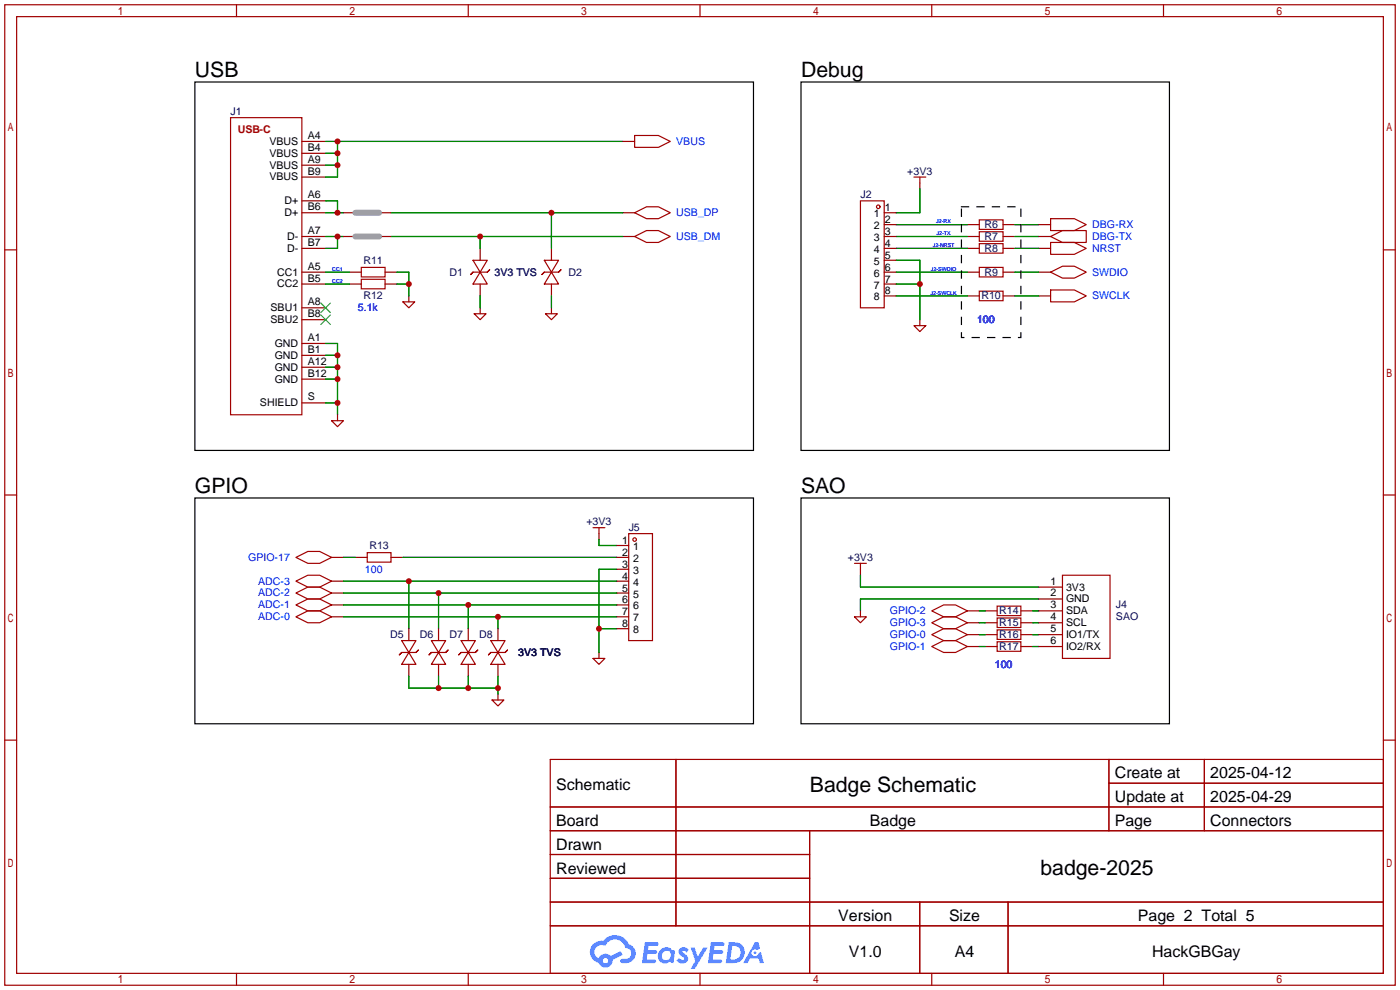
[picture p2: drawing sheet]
<svg xmlns="http://www.w3.org/2000/svg" width="299mm" height="212mm" viewBox="0 0 299 212" stroke-linecap="round" stroke-linejoin="round" font-family="sans-serif">
<g fill="none" stroke="#a10000" stroke-width=".25">
<path d="M1 1h297.2v209.6h-297.2zM3.6 3.6h292.1v204.4h-292.1zM50.5 1v2.6M100.1 1v2.6M149.6 1v2.6M199.1 1v2.6M248.7 1v2.6M1 53.4h2.6M295.7 53.4h2.5M1 105.8h2.6M295.7 105.8h2.5M1 158.2h2.6"/>
<path d="M295.7 158.2h2.5M117.6 162.3h178.1v45.7h-178.1zM117.6 172.5h178.1M117.6 177.5h178.1M144.5 162.3v35.6M173 177.5v30.5M237 162.3v15.2M237 167.4h58.7M257.4 162.3v15.2M117.6 182.6h55.4M117.6 192.8h178.1M117.6 187.7h55.4"/>
<path d="M117.6 197.9h178.1M196.6 192.8v15.2M215.4 192.8v15.2M50.5 208v2.6M100.1 208v2.6M149.6 208v2.6M199.1 208v2.6M248.7 208v2.6"/>
</g>
<g fill="#5487ff">
<path d="M145.3 202.7a1.3 1.3 0 0 1 1.9 .3l-.4 .6a.54 .54 0 0 0-.9-.2l.1 .2a1.34 1.34 0 0 1 .9 1.8 1.47 1.47 0 0 1-2.3-.1l.5-.6 .8 .5a.31 .31 0 0 0 .4-.3 .31 .31 0 0 0-.3-.4 1.12 1.12 0 0 1-.7-1.8z"/>
<path d="M147.6 202.5h.9l.6 2 1.2-2h.9l-2.7 4.6h-.9l1-1.7z"/>
<path d="M137.8 201.4h1.7a1.31 1.31 0 0 1 1.2 .2 .4 .4 0 0 1-.3 .5l-1.8 .1-.1 .9h1.6a.4 .4 0 0 1 .4 .4 .4 .4 0 0 1-.5 .4h-1.6l-.2 1.2h1.4a.46 .46 0 0 1 .5 0 .46 .46 0 0 1 .1 .5l-.4 .2h-2.6z"/>
<path d="M151.9 201.4h1.7a1.32 1.32 0 0 1 1.2 .2 .39 .39 0 0 1-.3 .5l-1.8 .1-.1 .9h1.6a.4 .4 0 0 1 .4 .4 .4 .4 0 0 1-.4 .4h-1.7l-.2 1.2h1.4a.46 .46 0 0 1 .5 0 .46 .46 0 0 1 .1 .5l-.4 .2h-2.6z"/>
<path d="M161.3 201.4h.8l.3 1.3-.6 .4a.75 .75 0 0 0-1.1 .3 .75 .75 0 0 0 .5 1 .75 .75 0 0 0 .9-.7l.5-.2 .6 2.3h-.8l-.3-.9h-1.8l-.5 .9h-1z"/>
<path d="M155.7 201.4l-.6 4.4h1.5a2.27 2.27 0 0 0 2.6-2.2 2.27 2.27 0 0 0-2.7-2.2zM156.5 202.1a1.5 1.5 0 0 1 1.8 1.6 1.5 1.5 0 0 1-1.9 1.4h-.3z"/>
<path d="M141.2 203a1.6 1.6 0 0 0-.3 2.3 1.6 1.6 0 0 0 2.3 .2l.7 .3 .3-2.4-.1-.3-.5-.1a1.58 1.58 0 0 0-2.4 0zM141.8 203.5a.98 .98 0 0 1 1.6 .4 .98 .98 0 0 1-1.1 1.3 .94 .94 0 0 1-.9-.7 .94 .94 0 0 1 .4-1z"/>
<path d="M126.8 201.8a2.37 2.37 0 0 0 1.1 4 1.54 1.54 0 0 0 1.8 1 1.54 1.54 0 0 0 1.2-1.6l2.2-1.1-.5-.8-2 1a1.57 1.57 0 0 0-2.7 .5 1.5 1.5 0 0 1-.7-2.1 1.5 1.5 0 0 1 2.2-.5 2.23 2.23 0 0 1 2.3-1.4 2.23 2.23 0 0 1 2 1.8 1.16 1.16 0 0 1 1.2 1.1 1.16 1.16 0 0 1-1.1 1.2h-.7a.47 .47 0 0 0-.5 .4 .47 .47 0 0 0 .4 .5 2.17 2.17 0 0 0 2.5-.9 2.17 2.17 0 0 0-.3-2.7l-.8-.4a3.2 3.2 0 0 0-5.5-.7l-1.1 .1zM128.8 205.3a.6 .6 0 0 1 1.2 0 .6 .6 0 0 1-1.2 0z"/>
<circle cx="161.4" cy="203.6" r=".28"/>
</g>
<g fill="none" stroke="#870000" stroke-width=".25">
<path d="M64.5 30.2h5.1M64.5 32.8h5.1M64.5 35.3h5.1M64.5 37.8h5.1M133.1 30.2h2.5M196.6 39.1v1.3M64.5 42.9h5.1M64.5 45.5h5.1M64.5 50.5h5.1M64.5 53.1h5.1M64.5 58.2h5.1M73.4 45.5h2.5"/>
<path d="M73.4 50.5h2.5M74.7 58.2h2.5M81 45.5h2.6M81 50.5h2.6M82.3 58.2h2.5M102.6 53.1v2.5M117.9 53.1v2.5M133.1 45.5h2.5M133.1 50.5h2.5M189 45.5h2.5M189 50.5h2.5M189 53.1h2.5"/>
<path d="M189 58.2h2.5M189 48h2.5M189 55.6h2.5M206.8 50.5h2.5M206.8 53.1h2.5M206.8 58.2h2.5M206.8 48h2.5M214.4 50.5h2.5M214.4 53.1h2.5M214.4 58.2h2.5M214.4 48h2.5M222 50.5h2.5"/>
<path d="M222 53.1h2.5M222 58.2h2.5M222 48h2.5M64.5 60.7h5.1M64.5 65.8h5.1M64.5 68.3h5.1M64.5 73.4h5.1M64.5 75.9h5.1M64.5 78.5h5.1M74.7 60.7h2.5M82.3 60.7h2.5M87.4 63.2v1.3"/>
<path d="M102.6 60.7v2.5M102.6 65.8v1.3M117.9 60.7v2.5M117.9 65.8v1.3M189 60.7h2.5M189 63.2h2.5M196.6 68.3v1.3M206.8 63.2h2.5M214.4 63.2h2.5M222 63.2h2.5M64.5 81h5.1M64.5 86.1h5.1"/>
<path d="M72.1 88.6v1.3M70.9 119.1h2.5M75.9 119.1h2.6M83.6 119.1h2.5M128 114v1.3M131.8 119.1h2.6M131.8 116.6h2.6M70.9 131.8h2.5M70.9 129.3h2.5M70.9 126.7h2.5M70.9 124.2h2.5M87.4 134.4v2.5"/>
<path d="M93.7 134.4v2.5M100.1 134.4v2.5M106.4 134.4v2.5M128 139.4v1.3M131.8 131.8h2.6M131.8 129.3h2.6M131.8 126.7h2.6M131.8 124.2h2.6M131.8 121.7h2.6M131.8 134.4h2.6M183.9 121.7v1.2M183.9 130.6v1.2"/>
<path d="M206.8 135.6h2.5M206.8 138.2h2.5M206.8 130.6h2.5M206.8 133.1h2.5M210.6 135.6h2.5M210.6 138.2h2.5M210.6 130.6h2.5M210.6 133.1h2.5M218.2 135.6h2.5M218.2 138.2h2.5M218.2 130.6h2.5M218.2 133.1h2.5"/>
<path d="M222 135.6h5.1M222 138.2h5.1M222 130.6h5.1M222 133.1h5.1M222 125.5h5.1M222 128h5.1M87.4 142v2.5M93.7 142v2.5M100.1 142v2.5M106.4 142v2.5M106.4 148.3v1.3"/>
</g>
<path d="M68.6 64.8l2 2M68.6 67.3l2 2M70.6 64.8l-2 2M70.6 67.3l-2 2" fill="none" stroke="#3c3" stroke-width=".25"/>
<g fill="none" stroke="#a10000" stroke-width=".25">
<path d="M49.3 25.1h15.2v63.5h-15.2zM135.6 29h5.1l2.6 1.2-2.6 1.3h-5.1zM195.3 37.8h2.6M196.6 37.8v1.3M77.2 57.2h5.1v2h-5.1zM77.2 59.7h5.1v2h-5.1zM101.1 58.2l-.5 .5 .5-.5M101.1 55.6h3l-1.5 2.6zM101.1 58.2h3M102.6 58.2l1.5 2.5h-3zM104.1 58.2l.5-.5-.5 .5M116.3 58.2l-.5 .5 .5-.5"/>
<path d="M116.3 55.6h3.1l-1.5 2.6zM116.3 58.2h3.1M117.9 58.2l1.5 2.5h-3.1zM119.4 58.2l.5-.5-.5 .5M135.6 45.5l2.6-1.3h2.5l2.6 1.3-2.6 1.2h-2.5zM135.6 50.5l2.6-1.2h2.5l2.6 1.2-2.6 1.3h-2.5zM183.9 42.9h5.1v22.9h-5.1zM209.3 47h5.1v2h-5.1zM209.3 49.5h5.1v2.1h-5.1zM209.3 52.1h5.1v2h-5.1zM209.3 57.2h5.1v2h-5.1zM224.5 58.2l2.6-1.3h2.5l2.6 1.3-2.6 1.2h-2.5z"/>
<path d="M224.5 51.8h5.1l2.6 1.3-2.6 1.3h-5.1zM224.5 50.5l2.6-1.2h5.1v2.5h-5.1zM224.5 46.7h5.1l2.6 1.3-2.6 1.3h-5.1zM86.1 64.5h2.5l-1.2 1.3zM101.3 67.1h2.6l-1.3 1.2zM116.6 67.1h2.5l-1.2 1.2zM195.3 69.6h2.6l-1.3 1.3zM209.3 62.2h5.1v2.1h-5.1zM224.5 62h5.1l2.6 1.2-2.6 1.3h-5.1zM70.9 89.9h2.5l-1.3 1.3zM63.2 119.1l2.6-1.2h2.5l2.6 1.2-2.6 1.3h-2.5zM78.5 118.1h5.1v2h-5.1z"/>
<path d="M126.7 112.8h2.6M128 112.8v1.2M134.4 114h5v22.9h-5zM63.2 131.8l2.6-1.2h2.5l2.6 1.2-2.6 1.3h-2.5zM63.2 129.3l2.6-1.3h2.5l2.6 1.3-2.6 1.3h-2.5zM63.2 126.7l2.6-1.2h2.5l2.6 1.2-2.6 1.3h-2.5zM63.2 124.2l2.6-1.3h2.5l2.6 1.3-2.6 1.3h-2.5zM85.9 139.4l-.6 .6 .6-.6M85.9 136.9h3l-1.5 2.5zM85.9 139.4h3M87.4 139.4l1.5 2.6h-3zM88.9 139.4l.5-.5-.5 .5"/>
<path d="M92.2 139.4l-.5 .6 .5-.6M92.2 136.9h3l-1.5 2.5zM92.2 139.4h3M93.7 139.4l1.5 2.6h-3zM95.2 139.4l.6-.5-.6 .5M98.6 139.4l-.6 .6 .6-.6M98.6 136.9h3l-1.5 2.5zM98.6 139.4h3M100.1 139.4l1.5 2.6h-3zM101.6 139.4l.5-.5-.5 .5M104.9 139.4l-.5 .6 .5-.6M104.9 136.9h3l-1.5 2.5z"/>
<path d="M104.9 139.4h3M106.4 139.4l1.5 2.6h-3zM107.9 139.4l.6-.5-.6 .5M182.6 131.8h2.6l-1.3 1.3zM182.6 120.4h2.6M183.9 120.4v1.3M199.1 135.6l2.6-1.2h2.5l2.6 1.2-2.6 1.3h-2.5zM199.1 138.2l2.6-1.3h2.5l2.6 1.3-2.6 1.2h-2.5zM199.1 130.6l2.6-1.3h2.5l2.6 1.3-2.6 1.2h-2.5zM199.1 133.1l2.6-1.3h2.5l2.6 1.3-2.6 1.3h-2.5zM213.1 129.5h5.1v2.1h-5.1zM213.1 132.1h5.1v2h-5.1z"/>
<path d="M213.1 134.6h5.1v2.1h-5.1zM213.1 137.2h5.1v2h-5.1zM227.1 122.9h10.1v17.8h-10.1zM105.2 149.6h2.5l-1.3 1.3zM126.7 140.7h2.6l-1.3 1.3z"/>
<circle cx="187.7" cy="44.2" r=".38"/>
<circle cx="135.6" cy="115.3" r=".38"/>
</g>
<g fill="none" stroke="#008700" stroke-width=".25">
<path d="M69.6 30.2h63.5M69.6 32.8h2.5M69.6 35.3h2.5M72.1 30.2v7.6h-2.5M69.6 42.9h2.5v2.6M69.6 58.2h5.1M69.6 45.5h3.8M69.6 50.5h3.8M72.1 50.5v2.6h-2.5M83.6 45.5h49.5M83.6 50.5h49.5M84.8 58.2h2.6v5"/>
<path d="M102.6 50.5v2.6M117.9 45.5v7.6M191.5 58.2h15.3M191.5 55.6h5.1v12.7M191.5 48h15.3M191.5 50.5h15.3M191.5 53.1h15.3M196.6 40.4v5.1h-5.1M216.9 58.2h5.1M216.9 48h5.1M216.9 50.5h5.1M216.9 53.1h5.1"/>
<path d="M69.6 73.4h2.5v15.2M69.6 78.5h2.5M69.6 75.9h2.5M69.6 60.7h5.1M84.8 60.7h2.6M102.6 63.2v2.6M117.9 63.2v2.6M191.5 60.7h5.1M191.5 63.2h15.3M216.9 63.2h5.1M69.6 86.1h2.5M69.6 81h2.5"/>
<path d="M73.4 119.1h2.5M86.1 119.1h45.7M128 115.3v1.3h3.8M73.4 124.2h58.4M73.4 126.7h58.4M73.4 129.3h58.4M73.4 131.8h58.4M87.4 124.2v10.2M93.7 126.7v7.7M100.1 129.3v5.1M106.4 131.8v2.6M128 134.4h3.8"/>
<path d="M131.8 121.7h-3.8v17.7M183.9 122.9v2.6h38.1M209.3 130.6h1.3M209.3 133.1h1.3M209.3 135.6h1.3M209.3 138.2h1.3M220.7 130.6h1.3M220.7 133.1h1.3M220.7 135.6h1.3M220.7 138.2h1.3M222 128h-38.1v2.6M87.4 144.5v2.6h19"/>
<path d="M93.7 144.5v2.6M100.1 144.5v2.6M106.4 144.5v3.8"/>
</g>
<path d="M205.5 44.2h12.7v27.9h-12.7z" fill="none" stroke="#000" stroke-width=".25" stroke-dasharray="1.5 1.8"/>
<path d="M41.7 17.5h119.3v78.8h-119.3zM171.2 17.5h78.7v78.8h-78.7zM41.7 106.4h119.3v48.3h-119.3zM171.2 106.4h78.7v48.3h-78.7z" fill="none" stroke="#000" stroke-width=".25"/>
<path d="M75.9 45.5h5.1M75.9 50.5h5.1" fill="none" stroke="#999" stroke-width="1.3"/>
<g fill="#c00">
<circle cx="72.1" cy="30.2" r=".63"/>
<circle cx="72.1" cy="32.8" r=".63"/>
<circle cx="72.1" cy="35.3" r=".63"/>
<circle cx="72.1" cy="86.1" r=".63"/>
<circle cx="72.1" cy="81" r=".63"/>
<circle cx="72.1" cy="78.5" r=".63"/>
<circle cx="72.1" cy="75.9" r=".63"/>
<circle cx="87.4" cy="60.7" r=".63"/>
<circle cx="87.4" cy="124.2" r=".63"/>
<circle cx="93.7" cy="126.7" r=".63"/>
<circle cx="100.1" cy="129.3" r=".63"/>
<circle cx="106.4" cy="131.8" r=".63"/>
<circle cx="196.6" cy="60.7" r=".63"/>
<circle cx="128" cy="134.4" r=".63"/>
<circle cx="106.4" cy="147.1" r=".63"/>
<circle cx="100.1" cy="147.1" r=".63"/>
<circle cx="93.7" cy="147.1" r=".63"/>
<circle cx="102.6" cy="50.5" r=".63"/>
<circle cx="72.1" cy="50.5" r=".63"/>
<circle cx="117.9" cy="45.5" r=".63"/>
<circle cx="72.1" cy="45.5" r=".63"/>
</g>
<g font-size="4.5">
<text x="41.7" y="16.4">USB</text>
<text x="171.2" y="16.4">Debug</text>
<text x="41.7" y="105.3">GPIO</text>
<text x="171.2" y="105.3">SAO</text>
<text x="173.1" y="169.2">Badge Schematic</text>
<text x="222.4" y="187">badge-2025</text>
</g>
<g font-size="3.4">
<text x="238.3" y="166.4">Create at</text>
<text x="258.7" y="166.4">2025-04-12</text>
<text x="118.9" y="168.9">Schematic</text>
<text x="238.3" y="171.4">Update at</text>
<text x="258.7" y="171.4">2025-04-29</text>
<text x="118.9" y="176.5">Board</text>
<text x="185.9" y="176.5">Badge</text>
<text x="238.3" y="176.5">Page</text>
<text x="258.7" y="176.5">Connectors</text>
<text x="118.9" y="181.6">Drawn</text>
<text x="118.9" y="186.7">Reviewed</text>
<text x="179.2" y="196.8">Version</text>
<text x="202.8" y="196.8">Size</text>
<text x="243.2" y="196.8">Page 2 Total 5</text>
<text x="181.4" y="204.5">V1.0</text>
<text x="204.1" y="204.5">A4</text>
<text x="246.2" y="204.5">HackGBGay</text>
</g>
<g font-size="2.3" fill="#000080">
<text x="49.3" y="24.6">J1</text>
<text x="193.9" y="37.3">+3V3</text>
<text x="183.9" y="42.4">J2</text>
<text x="210.4" y="48.7">R6</text>
<text x="210.4" y="51.3">R7</text>
<text x="210.4" y="53.8">R8</text>
<text x="77.7" y="56.4">R11</text>
<text x="96.1" y="58.9">D1</text>
<text x="105.7" y="58.9">3V3 TVS</text>
<text x="121.5" y="58.9">D2</text>
<text x="210.4" y="58.9">R9</text>
<text x="77.7" y="64">R12</text>
<text x="209.8" y="64">R10</text>
<text x="125.3" y="112.2">+3V3</text>
<text x="134.4" y="113.5">J5</text>
<text x="78.9" y="117.3">R13</text>
<text x="181.2" y="119.9">+3V3</text>
<text x="213.6" y="131.3">R14</text>
<text x="238.5" y="130">J4</text>
<text x="83.4" y="136.4">D5</text>
<text x="89.7" y="136.4">D6</text>
<text x="96.1" y="136.4">D7</text>
<text x="102.4" y="136.4">D8</text>
<text x="213.6" y="133.8">R15</text>
<text x="213.6" y="136.4">R16</text>
<text x="238.5" y="132.6">SAO</text>
<text x="110.8" y="140.2">3V3 TVS</text>
<text x="213.6" y="138.9">R17</text>
</g>
<text font-size="2.3" fill="#a00000" x="50.8" y="28.4">USB-C</text>
<g font-size="2.3">
<text x="65.8" y="29.7">A4</text>
<text x="57.6" y="31">VBUS</text>
<text x="57.6" y="33.5">VBUS</text>
<text x="65.8" y="32.2">B4</text>
<text x="65.8" y="34.8">A9</text>
<text x="57.6" y="36">VBUS</text>
<text x="57.6" y="38.6">VBUS</text>
<text x="65.8" y="37.3">B9</text>
<text x="60.8" y="43.7">D+</text>
<text x="60.8" y="46.2">D+</text>
<text x="65.8" y="42.4">A6</text>
<text x="65.8" y="44.9">B6</text>
<text x="186.8" y="46.4">1</text>
<text x="189.1" y="45.2">1</text>
<text x="189.1" y="47.7">2</text>
<text x="61.4" y="51.3">D-</text>
<text x="61.4" y="53.8">D-</text>
<text x="65.8" y="50">A7</text>
<text x="65.8" y="52.5">B7</text>
<text x="186.8" y="49">2</text>
<text x="186.8" y="51.5">3</text>
<text x="189.1" y="50.2">3</text>
<text x="189.1" y="52.8">4</text>
<text x="59.2" y="58.9">CC1</text>
<text x="65.8" y="57.6">A5</text>
<text x="186.8" y="54">4</text>
<text x="186.8" y="56.6">5</text>
<text x="186.8" y="59.1">6</text>
<text x="189.1" y="55.3">5</text>
<text x="189.1" y="57.9">6</text>
<text x="59.2" y="61.4">CC2</text>
<text x="65.8" y="60.2">B5</text>
<text x="65.8" y="65.2">A8</text>
<text x="186.8" y="61.7">7</text>
<text x="186.8" y="64.2">8</text>
<text x="189.1" y="60.4">7</text>
<text x="189.1" y="62.9">8</text>
<text x="57.8" y="66.5">SBU1</text>
<text x="57.8" y="69.1">SBU2</text>
<text x="65.8" y="67.8">B8</text>
<text x="58.7" y="74.1">GND</text>
<text x="58.7" y="76.7">GND</text>
<text x="65.8" y="72.9">A1</text>
<text x="65.8" y="75.4">B1</text>
<text x="65.8" y="77.9">A12</text>
<text x="58.7" y="79.2">GND</text>
<text x="58.7" y="81.8">GND</text>
<text x="65.8" y="80.5">B12</text>
<text x="55.6" y="86.8">SHIELD</text>
<text x="65.8" y="85.6">S</text>
<text x="133" y="116.3">1</text>
<text x="133" y="118.8">2</text>
<text x="135.3" y="117.5">1</text>
<text x="133" y="121.4">3</text>
<text x="133" y="123.9">4</text>
<text x="135.3" y="120.1">2</text>
<text x="135.3" y="122.6">3</text>
<text x="135.3" y="125.2">4</text>
<text x="224.5" y="124.9">1</text>
<text x="133" y="126.4">5</text>
<text x="133" y="129">6</text>
<text x="133" y="131.5">7</text>
<text x="135.3" y="127.7">5</text>
<text x="135.3" y="130.2">6</text>
<text x="224.5" y="127.5">2</text>
<text x="224.5" y="130">3</text>
<text x="227.8" y="126.2">3V3</text>
<text x="227.8" y="128.7">GND</text>
<text x="227.8" y="131.3">SDA</text>
<text x="133" y="134.1">8</text>
<text x="135.3" y="132.8">7</text>
<text x="135.3" y="135.3">8</text>
<text x="224.5" y="132.6">4</text>
<text x="224.5" y="135.1">5</text>
<text x="224.5" y="137.6">6</text>
<text x="227.8" y="133.8">SCL</text>
<text x="227.8" y="136.4">IO1/TX</text>
<text x="227.8" y="138.9">IO2/RX</text>
</g>
<g font-size="2.3" fill="#00f">
<text x="144.5" y="31">VBUS</text>
<text x="144.5" y="46.2">USB_DP</text>
<text x="144.5" y="51.3">USB_DM</text>
<text x="233.4" y="53.8">NRST</text>
<text x="233.4" y="51.3">DBG-TX</text>
<text x="233.4" y="48.7">DBG-RX</text>
<text x="233.4" y="58.9">SWDIO</text>
<text x="233.4" y="64">SWCLK</text>
<text x="76.5" y="66.5">5.1k</text>
<text x="208.8" y="69.1">100</text>
<text x="53" y="119.9">GPIO-17</text>
<text x="55.2" y="124.9">ADC-3</text>
<text x="78" y="122.4">100</text>
<text x="55.2" y="130">ADC-1</text>
<text x="55.2" y="127.5">ADC-2</text>
<text x="190.2" y="131.3">GPIO-2</text>
<text x="55.2" y="132.6">ADC-0</text>
<text x="190.2" y="136.4">GPIO-0</text>
<text x="190.2" y="133.8">GPIO-3</text>
<text x="190.2" y="138.9">GPIO-1</text>
<text x="212.6" y="142.7">100</text>
</g>
<g font-size="1.1" fill="#00f">
<text x="200.1" y="47.7">J2-RX</text>
<text x="199.3" y="52.8">J2-NRST</text>
<text x="200.2" y="50.3">J2-TX</text>
<text x="71" y="57.9">CC1</text>
<text x="199" y="57.9">J2-SWDIO</text>
<text x="71" y="60.4">CC2</text>
<text x="198.9" y="63">J2-SWCLK</text>
</g>
</svg>
